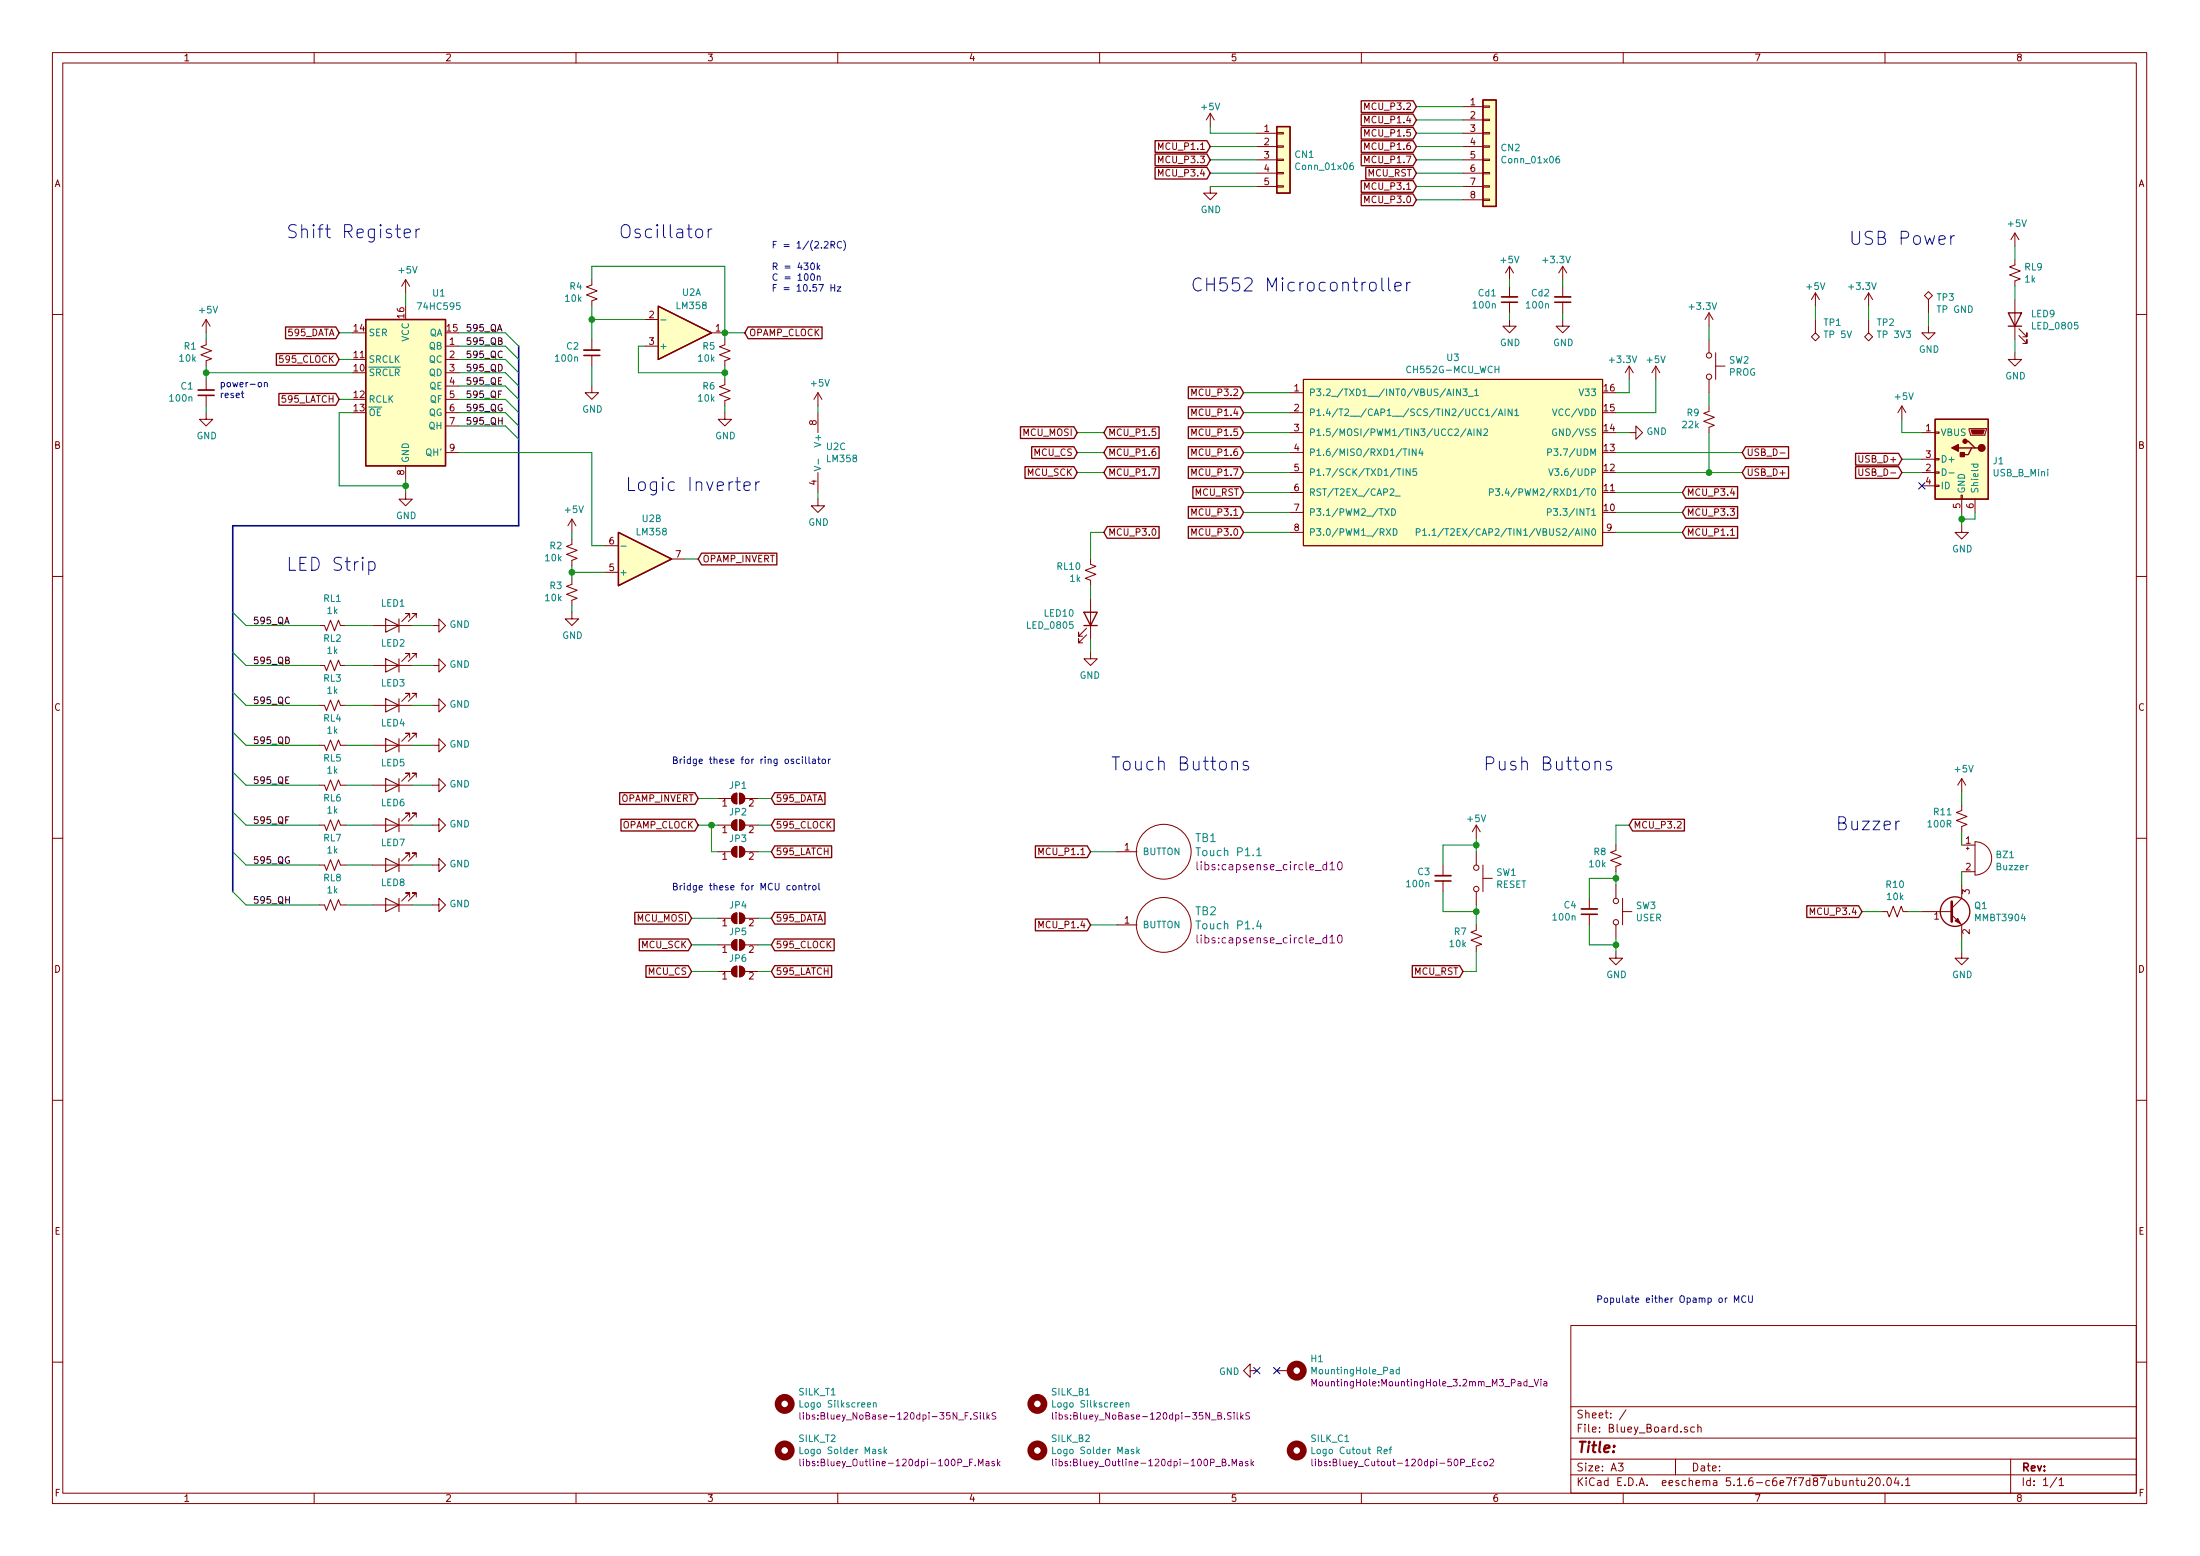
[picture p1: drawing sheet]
<svg xmlns="http://www.w3.org/2000/svg" width="420mm" height="297mm" viewBox="0 0 420 297" stroke-linecap="round" stroke-linejoin="round" font-family="sans-serif">
<g fill="none" stroke="#840000" stroke-width=".19">
<path d="M10 10h400v277h-400zM12 12h396v273.1h-396zM60 10v2M110 10v2M160 10v2M210 10v2M260 10v2M310 10v2M360 10v2M231.1 35.6v1.3h1.3l-1.3 1.2-1.2-1.2h1.2M231.1 21.6l-.7 1.3M231.1 21.6v2.6"/>
<path d="M231.1 21.6l.8 1.3M240 25.4h3.8M240 28h3.8M240 30.5h3.8M240 33.1h3.8M240 35.6h3.8M243.8 35.5h1.3v.2h-1.3zM243.8 32.9h1.3v.3h-1.3zM243.8 27.8h1.3v.3h-1.3zM243.8 25.3h1.3v.3h-1.3zM243.8 30.4h1.3v.2h-1.3zM279.4 20.4h3.8"/>
<path d="M279.4 22.9h3.8M279.4 25.4h3.8M279.4 28h3.8M279.4 30.5h3.8M279.4 33.1h3.8M279.4 35.6h3.8M279.4 38.1h3.8M283.2 32.9h1.3v.3h-1.3zM283.2 35.5h1.3v.2h-1.3zM283.2 38h1.3v.3h-1.3zM283.2 30.4h1.3v.2h-1.3zM283.2 25.3h1.3v.3h-1.3z"/>
<path d="M283.2 22.8h1.3v.2h-1.3zM283.2 20.2h1.3v.3h-1.3zM283.2 27.8h1.3v.3h-1.3zM77.5 53.4l-.8 1.2M77.5 53.4v2.5M77.5 53.4l.7 1.2M113 53.4v1l-1 .4 2 .7-2 .8 2 .8-1 .3v1.1M288.3 50.8v2.6M288.3 54.6v2.1M288.3 57.7v2M288.3 50.8l-.8 1.3M288.3 50.8l.8 1.3"/>
<path d="M298.4 50.8v2.6M298.4 54.6v2.1M298.4 57.7v2M298.4 50.8l-.7 1.3M298.4 50.8l.8 1.3M326.4 59.7v2.6M326.4 59.7l-.8 1.3M326.4 59.7l.8 1.3M346.7 55.9v2.6M346.7 55.9l-.8 1.3M346.7 55.9l.8 1.3M356.9 55.9l-.8 1.3"/>
<path d="M356.9 55.9v2.6M356.9 55.9l.7 1.3M367.5 56.4l.8-.7 .8 .7-.8 .8zM368.3 57.2v2.5M384.8 49.6v1l-1 .4 2 .7-2 .8 2 .7-1 .4v1M384.8 44.5v2.5M384.8 57.2v7.6M384.8 44.5l-.8 1.3M384.8 44.5l.8 1.3M10 60h2M39.4 64.8v1l-1 .4 2 .8-2 .7 2 .8-1 .4v1M39.4 78.8v1.2h1.2l-1.2 1.3-1.3-1.3h1.3"/>
<path d="M39.4 61v2.5M39.4 72.4v2.1M39.4 75.5v2M39.4 61l-.8 1.3M39.4 61l.7 1.3M85.1 78.8h2.5M85.1 66.1h2.5M85.1 68.6h2.5M85.1 71.2h2.5M85.1 73.7h2.5M85.1 76.2h2.5M113 73.7v1.3h1.3l-1.3 1.2-1.2-1.2h1.2"/>
<path d="M113 64.8v2M113 67.9v2M123.2 61h2.5M123.2 66.1h2.5M135.9 63.5h2.5M138.4 72.4v1l-1 .4 2 .8-2 .7 2 .8-1 .4v1M138.4 64.8v1l-1 .4 2 .8-2 .7 2 .8-1 .4v1M138.4 78.8v1.2h1.3l-1.3 1.3-1.2-1.3h1.2M156.2 75v2.5M156.2 78.8v3.8M156.2 75l-.8 1.2M156.2 75l.8 1.2"/>
<path d="M246.4 75h2.5M246.4 78.8h2.5M248.9 72.4h57.2v31.8h-57.2zM288.3 61v1.3h1.3l-1.3 1.2-1.3-1.2h1.3M298.4 61v1.3h1.3l-1.3 1.2-1.2-1.2h1.2M311.1 69.9l-.7 1.3M311.1 69.9v2.5M311.1 69.9l.8 1.3M316.2 69.9l-.7 1.3M316.2 69.9v2.5M316.2 69.9l.8 1.3M326.4 77.5v1l-1 .4 2 .8-2 .7 2 .8-1 .4v1"/>
<path d="M326.4 64.8v2.5M326.4 72.4v2.6M327.7 69.9h1.7M327.7 67.3v5.1M345.9 64.3l.8-.8 .8 .8-.8 .8zM346.7 61v2.5M356.1 64.3l.8-.8 .7 .8-.7 .8zM356.9 61v2.5M363.2 77.5l-.7 1.3M363.2 77.5v2.5M363.2 77.5l.8 1.3M368.3 62.3v1.2h1.3l-1.3 1.3-1.3-1.3h1.3"/>
<path d="M384.8 67.3v1.3h1.3l-1.3 1.3-1.3-1.3h1.3M385.6 64l1.5 1.6v-.8v.8h-.8M385.6 62.8l1.5 1.5v-.8v.8h-.8M408 60h2M77.5 94v1.3h1.2l-1.2 1.3-1.3-1.3h1.3M77.5 88.9v2.6M85.1 86.4h2.5M85.1 81.3h2.5M109.2 99.1v2.5M109.2 99.1l-.7 1.3M109.2 99.1l.8 1.3M156.2 95.3v1.3h1.3l-1.3 1.2-1.3-1.2h1.3"/>
<path d="M156.2 90.2v3.8M246.4 82.6h2.5M246.4 86.4h2.5M246.4 90.2h2.5M246.4 94h2.5M246.4 97.8h2.5M311.1 82.6h1.3v-1.3l1.3 1.3-1.3 1.3v-1.3M340 86.5h.9M355 89.5v1l.3 .3 .3-.1 .2-.2v-1M367 82.6h2.6M367 90.2h2.6M367 87.7h2.6"/>
<path d="M367 92.7h2.6M369.6 92.6h.7v.3h-.7zM369.6 90.1h.7v.2h-.7zM369.6 87.5h.7v.3h-.7zM369.6 82.5h.7v.2h-.7zM374.5 94.5h.3v.8h-.3zM374.6 95.3v2.5M376 81.8h3.3v.3l-.2 1h-2.8zM377.2 95.3v2.5M10 110h2M61 119.4h1l.4 1 .7-2 .8 2 .7-2 .4 1h1M71.1 119.4h7.6"/>
<path d="M78.2 117.9v-.8h-.7h.7l-1.5 1.6M79.5 117.9v-.8h-.8h.8l-1.5 1.6M82.5 119.4h1.3v-1.3l1.3 1.3-1.3 1.3v-1.3M109.2 102.9v1l-1 .4 2 .8-2 .7 2 .8-1 .4v1M109.2 110.5v1l-1 .4 2 .8-2 .7 2 .8-1 .4v1M109.2 116.9v1.2h1.3l-1.3 1.3-1.3-1.3h1.3M115.6 109.3h2.5M115.6 104.2h2.5M128.3 106.7h2.5M207.5 119.9l-1.5 1.5v-.7v.7h.8M208.3 106.7v1l1 .4-2 .8 2 .7-2 .8 1 .4v1M208.3 114.3v7.7"/>
<path d="M246.4 101.6h2.5M306.1 101.6h2.5M330.5 102.2h.7M374.6 100.4v1.2h1.3l-1.3 1.3-1.2-1.3h1.2M408 110h2M61 127h1l.4 1.1 .7-2.1 .8 2.1 .7-2.1 .4 1h1M61 134.7h1l.4 1 .7-2.1 .8 2.1 .7-2.1 .4 1.1h1M71.1 134.7h7.6M71.1 127h7.6M78.2 133.1v-.7h-.7h.7l-1.5 1.5M78.2 125.5v-.7h-.7h.7l-1.5 1.5M79.5 133.1v-.7h-.8h.8l-1.5 1.5"/>
<path d="M79.5 125.5v-.7h-.8h.8l-1.5 1.5M82.5 127h1.3v-1.2l1.3 1.2-1.3 1.3v-1.3M82.5 134.7h1.3v-1.3l1.3 1.3-1.3 1.2v-1.2M207.5 121.2l-1.5 1.5v-.7v.7h.8M208.3 124.5v1.3h-1.3l1.3 1.2 1.2-1.2h-1.2M61 157.5h1l.4 1 .7-2 .8 2 .7-2 .4 1h1M61 142.3h1l.4 1 .7-2 .8 2 .7-2 .4 1h1M61 149.9h1l.4 1 .7-2 .8 2 .7-2 .4 1h1M71.1 157.5h7.6M71.1 142.3h7.6M71.1 149.9h7.6M78.2 140.8v-.8h-.7h.7l-1.5 1.5"/>
<path d="M78.2 148.4v-.8h-.7h.7l-1.5 1.5M78.2 156v-.8h-.7h.7l-1.5 1.6M79.5 140.8v-.8h-.8h.8l-1.5 1.5M79.5 148.4v-.8h-.8h.8l-1.5 1.5M79.5 156v-.8h-.8h.8l-1.5 1.6M82.5 157.5h1.3v-1.3l1.3 1.3-1.3 1.3v-1.3M82.5 142.3h1.3v-1.3l1.3 1.3-1.3 1.2v-1.2M82.5 149.9h1.3v-1.3l1.3 1.3-1.3 1.3v-1.3M137.2 157.5h2.5M137.2 152.4h2.5M139.9 151.8l.5-.3 .3-.1v2.1a1.03 1.03 0 0 1-.9-.6 1.03 1.03 0 0 1 .1-1.1zM139.9 156.9l.5-.3 .3-.1v2a1.03 1.03 0 0 1-.9-.6 1.03 1.03 0 0 1 .1-1z"/>
<path d="M141.2 151.4a1.02 1.02 0 0 1 1 1 1.02 1.02 0 0 1-1 1.1zM141.2 156.5a1.02 1.02 0 0 1 1 1 1.02 1.02 0 0 1-1 1zM142.2 157.5h2.6M142.2 152.4h2.6M281.9 157.5l-.7 1.3M281.9 157.5v2.6M281.9 157.5l.8 1.3M374.6 153.7v1l-1 .4 2.1 .8-2.1 .7 2.1 .8-1.1 .4v1M374.6 148.6v2.6M374.6 148.6l-.7 1.3M374.6 148.6l.8 1.3M10 160h2"/>
<path d="M61 165.1h1l.4 1.1 .7-2.1 .8 2.1 .7-2.1 .4 1h1M61 172.8h1l.4 1 .7-2.1 .8 2.1 .7-2.1 .4 1.1h1M71.1 165.1h7.6M71.1 172.8h7.6M78.2 163.6v-.7h-.7h.7l-1.5 1.5M78.2 171.2v-.7h-.7h.7l-1.5 1.5M79.5 163.6v-.7h-.8h.8l-1.5 1.5M79.5 171.2v-.7h-.8h.8l-1.5 1.5M82.5 165.1h1.3v-1.2l1.3 1.2-1.3 1.3v-1.3M82.5 172.8h1.3v-1.3l1.3 1.3-1.3 1.2v-1.2M137.2 175.3h2.5M137.2 162.6h2.5"/>
<path d="M139.9 174.6l.5-.3h.3v2a1.03 1.03 0 0 1-.9-.6 1.03 1.03 0 0 1 .1-1.1zM139.9 179.7l.5-.3h.3v2a1.03 1.03 0 0 1-.9-.6 1.03 1.03 0 0 1 .1-1.1zM139.9 161.9l.5-.3h.3v2a1.03 1.03 0 0 1-.9-.6 1.03 1.03 0 0 1 .1-1.1zM141.2 174.3a1.02 1.02 0 0 1 1 1 1.02 1.02 0 0 1-1 1zM141.2 179.4a1.02 1.02 0 0 1 1 1 1.02 1.02 0 0 1-1 1zM141.2 161.6a1.02 1.02 0 0 1 1 1 1.02 1.02 0 0 1-1 1zM142.2 175.3h2.6M142.2 162.6h2.6M213.4 162.6h3.8M213.4 176.6h3.8M275.6 165.1v2.1M275.6 168.2v2"/>
<path d="M281.9 176.6v1l-1 .4 2.1 .7-2.1 .8 2.1 .7-1.1 .4v1M281.9 162.6v2.5M281.9 170.2v2.6M283.2 167.7h1.8M283.2 165.1v5.1M303.5 171.5v2M303.5 174.5v2.1M308.6 161.3v1l-1 .4 2 .8-2 .7 2 .8-1 .4v1M308.6 168.9v2.6M308.6 176.6v2.5M309.9 174h1.8M309.9 171.5v5.1"/>
<path d="M359.4 174h1l.4 1 .8-2 .7 2 .8-2 .4 1h1M367 174h5.7M372.7 174.7l1.9 1.9v2.5M374.6 168.9v2.6l-1.9 1.9M374.6 161.3h2.6M374.6 166.4h2.6M375.5 162h.5M375.8 161.7v.5M377.2 160.7a3.2 3.2 0 0 1 3.2 3.2 3.2 3.2 0 0 1-3.2 3.1zM408 160h2M137.2 185.5h2.5M137.2 180.4h2.5"/>
<path d="M139.9 184.8l.5-.3 .3-.1v2.1a1.03 1.03 0 0 1-.9-.6 1.03 1.03 0 0 1 .1-1.1zM141.2 184.4a1.02 1.02 0 0 1 1 1.1 1.02 1.02 0 0 1-1 1zM142.2 185.5h2.6M142.2 180.4h2.6M308.6 181.6v1.3h1.3l-1.3 1.3-1.3-1.3h1.3M374.6 181.6v1.3h1.3l-1.3 1.3-1.2-1.3h1.2M10 210h2M408 210h2M300 253h108v32.1h-108zM10 260h2M238.8 261.7v-1.3l-1.3 1.3 1.3 1.2v-1.2h1.2M243.8 261.7h2.6"/>
<path d="M300 278.5h108M300 274.5h108M300 268.5h108M309 279.3h1l-.5 .6 .4 .1v.7l-.2 .1-.7-.1M310.5 269.1l-1.2 2M320 278.5v3M322.2 272.5a.37 .37 0 0 0-.5 .1v.2l.5 .2 .1 .1-.2 .3-.4-.1M323.6 272.5l-.4-.1-.3 .3 .1 .6 .2 .1 .4-.1M324.3 272.5a.37 .37 0 0 1 .6 .1v.8M324.3 271.9v1.5M384 278.5v6.6M408 260h2"/>
<path d="M60 285.1v1.9M110 285.1v1.9M160 285.1v1.9M210 285.1v1.9M260 285.1v1.9M300 281.5h108M310 285.1v1.9M353.3 282.7l.2-.1 .4 .1v.9M354.4 282.6h.6M354.6 282.1v1.3l.4 .2M355.5 282.6v.8a.37 .37 0 0 0 .6 .1M356.1 282.6v1"/>
<path d="M356.8 282.3l.6-.2 .2 .2v.2l-.9 1.1h.9M358.4 282.2l.2-.1a.8 .8 0 0 1 .5 .8 .8 .8 0 0 1-.5 .7 1 1 0 0 1-.2-1.4zM359.7 283.5v.1M360 285.1v1.9M360.5 282.3l.2-.2a.81 .81 0 0 1 .6 .6 .81 .81 0 0 1-.3 .8l-.1 .1a.79 .79 0 0 1-.4-1.3zM362.1 282l-.3 1.1h.9M362.5 282.6v1M363.3 283.5v.1M363.9 282.5l.5-.4v1.5M363.9 283.6h.9M392.8 282l-1.3 2M393.2 282.5l.5-.4v1.5"/>
<path d="M393.2 283.6h.9"/>
<circle cx="326.4" cy="71.9" r=".51"/>
<circle cx="326.4" cy="67.9" r=".51"/>
<circle cx="222.2" cy="176.6" r="5.2"/>
<circle cx="222.2" cy="162.6" r="5.2"/>
<circle cx="281.9" cy="165.6" r=".51"/>
<circle cx="281.9" cy="169.7" r=".51"/>
<circle cx="308.6" cy="172" r=".51"/>
<circle cx="308.6" cy="176.1" r=".51"/>
</g>
<g fill="#840000" stroke="#840000" stroke-width=".19">
<path d="M139.9 184.8l.5-.3 .3-.1v2.1a1.03 1.03 0 0 1-.9-.6 1.03 1.03 0 0 1 .1-1.1z"/>
<path d="M141.2 184.4a1.02 1.02 0 0 1 1 1.1 1.02 1.02 0 0 1-1 1z"/>
<path d="M139.9 174.6l.5-.3h.3v2a1.03 1.03 0 0 1-.9-.6 1.03 1.03 0 0 1 .1-1.1z"/>
<path d="M141.2 174.3a1.02 1.02 0 0 1 1 1 1.02 1.02 0 0 1-1 1z"/>
<path d="M139.9 179.7l.5-.3h.3v2a1.03 1.03 0 0 1-.9-.6 1.03 1.03 0 0 1 .1-1.1z"/>
<path d="M141.2 179.4a1.02 1.02 0 0 1 1 1 1.02 1.02 0 0 1-1 1z"/>
<path d="M373.4 175.8l.5-.5 .5 1z"/>
<path d="M376.4 82.1h2.6l-.3 .7h-2z"/>
<path d="M139.9 151.8l.5-.3 .3-.1v2.1a1.03 1.03 0 0 1-.9-.6 1.03 1.03 0 0 1 .1-1.1z"/>
<path d="M141.2 151.4a1.02 1.02 0 0 1 1 1 1.02 1.02 0 0 1-1 1.1z"/>
<path d="M139.9 161.9l.5-.3h.3v2a1.03 1.03 0 0 1-.9-.6 1.03 1.03 0 0 1 .1-1.1z"/>
<path d="M141.2 161.6a1.02 1.02 0 0 1 1 1 1.02 1.02 0 0 1-1 1z"/>
<path d="M139.9 156.9l.5-.3 .3-.1v2a1.03 1.03 0 0 1-.9-.6 1.03 1.03 0 0 1 .1-1z"/>
<path d="M141.2 156.5a1.02 1.02 0 0 1 1 1 1.02 1.02 0 0 1-1 1z"/>
</g>
<g fill="none" stroke="#840000" stroke-width=".2">
<path d="M73.7 118.1l2.5 1.3-2.5 1.3zM76.2 118.1v2.6M73.7 133.4l2.5 1.3-2.5 1.2zM73.7 125.8l2.5 1.2-2.5 1.3zM76.2 125.8v2.5M76.2 133.4v2.5M73.7 141l2.5 1.3-2.5 1.2zM73.7 148.6l2.5 1.3-2.5 1.3zM73.7 156.2l2.5 1.3-2.5 1.3zM76.2 141v2.5M76.2 148.6v2.6M76.2 156.2v2.6"/>
<path d="M73.7 163.9l2.5 1.2-2.5 1.3zM73.7 171.5l2.5 1.3-2.5 1.2zM76.2 163.9v2.5M76.2 171.5v2.5"/>
</g>
<g fill="#ffffc2" stroke="#ffffc2" stroke-width=".19">
<path d="M248.9 72.4h57.2v31.8h-57.2z"/>
<path d="M283.2 19.1h2.5v20.3h-2.5z"/>
<path d="M243.8 24.2h2.6v12.7h-2.6z"/>
<path d="M369.6 80h10.1v15.3h-10.1z"/>
<path d="M125.7 58.5l10.2 5-10.2 5.1z"/>
<path d="M69.8 61h15.3v27.9h-15.3z"/>
<path d="M118.1 101.6l10.2 5.1-10.2 5.1z"/>
</g>
<g fill="none" stroke="#008484" stroke-width=".19">
<path d="M258.4 31.1l-.4 .1a.87 .87 0 0 0 0 1.2l.4-.2v-.5l-.4-.1-.2 .2M297.8 29.8l-.4 .1a.87 .87 0 0 0 0 1.2l.4-.1v-.6l-.4-.1-.2 .3M126.2 61.1h1M278.9 74.3v1.2l-.7-1.2v1.2M279.4 74.3h.8l-.4 .4 .3 .2 .1 .4-.3 .2-.5-.1M280.4 75.7h1M281.6 74.6l.4-.3v1.2M281.6 75.5h.7M283.7 78.4l.4-.3v1.2M283.7 79.3h.8M285.9 78l-1.1 1.6M286.2 79.3l.4-1.2 .4 1.2"/>
<path d="M286.3 79h.6M287.4 78.1v1.2M288.8 78.1v1.2l-.8-1.2v1.2M289.3 78.4l.4-.3v1.2M289.3 79.3h.7M296.5 78.1l.4 1.2 .5-1.2M155.5 89l1.3 .4-1.3 .5M156.3 87.6v1M264.5 97.1l.8 1.3M265.3 97.1l-.8 1.3M265.5 93.4l.5-.1 .2 .4-.8 .9h.8M265.8 97.1a.64 .64 0 0 1 .7 .7 .64 .64 0 0 1-.7 .6z"/>
<path d="M266.4 94.7h1M268 89.5v1.3M269.1 85.7v1.3M269.3 89.5v1.3l-.7-1.3v1.3M270.4 85.7v1.3l-.7-1.3v1.3M270.5 89.5h-.6l-.1 .6 .2-.1 .5 .1v.5l-.2 .2-.5-.2M271.3 85.6l-.3 .9h.8M271.6 86.1v.9M280 81.8l-1.1 1.7M280.2 83.1l.5-1.2 .4 1.2M280.4 82.8h.6M281.5 81.9v1.2"/>
<path d="M282.8 81.9v1.2l-.7-1.2v1.2M283.4 82l.5-.1 .2 .3-.8 .9h.8M284.5 94l.6-.1v-.5l-.6-.1v1.3M285.6 93.3h.8l-.4 .5 .3 .1 .1 .4-.2 .3-.6-.2M286.9 94.4v.2M295.5 97.8l.6-.1 .2-.2-.1-.3-.7-.1v1.3M295.6 86.3l.7-.1v-.4l-.7-.1v1.3M295.8 89.5l.4 1.3 .4-1.3M297.2 82a.59 .59 0 0 0-.7 .5 .59 .59 0 0 0 .7 .6l.1-.5h-.2M370.9 89.5a.64 .64 0 0 1 .8 .6 .64 .64 0 0 1-.8 .7zM372.2 90.3h1M376.5 88.6h1.2"/>
<path d="M377 88.6l-.1 .4 .2 .2 .6-.1v-.5M118.6 104.3h1M264.7 100.9l.9 1.3M265.6 100.9l-.9 1.3M266.1 100.9a.64 .64 0 0 1 .7 .7 .64 .64 0 0 1-.7 .6zM270.5 101.6l.7-.1v-.4l-.7-.2v1.3M271.7 101.3l.4-.4v1.3M271.7 102.2h.7M273 102.1v.1M273.5 101.3l.4-.4v1.3M273.5 102.2h.7M275.7 100.9l-1.1 1.6"/>
<path d="M240 162.3l.4-.5v1.6M240 163.4h.9M240.4 175.7l-.4 1.1h.9M240.7 176.3v1M152.8 276.2v1.3h.6M166.8 267.9l.2-.1h.3v.8M166.8 267.8v.8M168.2 276.7h-.3l-.1 .1v.2l.4 .2v.3h-.4M168.9 276.2v1.3M169 277l.3 .5M169.3 276.7l-.4 .5M201 276.2v1.3h.6"/>
<path d="M215.1 267.9l.1-.1h.3l.1 .8M215.1 267.8v.8M216.5 276.7h-.3l-.2 .1 .1 .2 .4 .2v.3h-.5M217.1 276.2v1.3M217.2 277l.4 .5M217.6 276.7l-.5 .5M250.5 276.2v1.3h.7M264.3 277.1l.6-.1v-.3h-.4l-.2 .1 .1 .7h.5M265.3 276.7h.5M265.8 276.2l-.3 .2v1.1M267.2 261.5l-.3-.1-.3 .3 .2 .5h.4M267.2 261v1.3"/>
</g>
<path d="M286.8 56.7h3M296.9 56.7h3.1M37.8 74.5h3.1M111.5 66.8h3.1M274.1 167.2h3M302 173.5h3.1" fill="none" stroke="#840000" stroke-width=".33"/>
<path d="M286.8 57.7h3M296.9 57.7h3.1M37.8 75.5h3.1M111.5 67.9h3.1M274.1 168.2h3M302 174.5h3.1" fill="none" stroke="#840000" stroke-width=".3"/>
<g fill="none" stroke="#840084" stroke-width=".19">
<path d="M228.6 164.5v1.3l.2 .3M228.6 178.5v1.3l.2 .2M254 165l.4-.5v1.6M254 178.9l.4-.4v1.5M254 166.1h.9M255.6 164.7l.2-.2a.81 .81 0 0 1 .6 .8 .81 .81 0 0 1-.6 .8l-.2-.2-.2-.4zM255.6 178.6l.2-.1a.81 .81 0 0 1 .6 .8 .81 .81 0 0 1-.6 .7l-.2-.1-.2-.5zM254 180h.9M152.8 278.5v1.1l.1 .2M152.8 269.7v1l.1 .2M153.4 269.7v.1M153.4 270.1v.8"/>
<path d="M153.4 278.5v.2M153.4 279v.8M154 279h.4l.2 .2-.1 .6h-.5M154 270.1h.4l.2 .2-.1 .6h-.5M154 269.7v1.2M154 278.5v1.3M186.7 269.7h-.5l-.2 .1v.3l.6 .3 .1 .3-.3 .2h-.4M186.9 279.8v-1.3l.4 1 .4-1v1.3M187.2 269.7v.1M187.2 270.1v.8M187.8 269.7v1l.2 .2M188.3 279h.5l.1 .8"/>
<path d="M188.5 269.7v1.2M188.6 270.4l.4 .5M188.9 279.3h-.5l-.1 .2v.3h.6M189 270.1l-.5 .5M189.9 279h-.3l-.2 .2 .1 .1 .4 .2v.3h-.5M190.2 269.7h-.5l-.2 .1v.3l.6 .3 .1 .3-.3 .2h-.4M190.5 278.5v1.3M190.6 279.3l.4 .5M191 279l-.5 .5M201 278.5v1.1l.2 .2M201 269.7v1l.2 .2M201.7 278.5v.2"/>
<path d="M201.7 269.7v.1M201.7 270.1v.8M201.7 279v.8M202.3 279h.3l.3 .2-.1 .6h-.5M202.3 270.1h.4l.2 .2-.1 .6h-.5M202.3 269.7v1.2M202.3 278.5v1.3M235.1 269.7h-.5l-.1 .1v.4l.6 .2v.3l-.2 .2h-.5M235.3 279.8v-1.3l.4 1 .4-1v1.3M235.7 269.7v.1M235.7 270.1v.8M236.3 269.7v1l.1 .2"/>
<path d="M236.8 279h.4l.1 .8M237 269.7v1.2M237.1 270.4l.3 .5M237.3 279.3h-.4l-.2 .2 .1 .3h.5M237.4 270.1l-.4 .5M238.3 279h-.3l-.2 .2 .1 .1 .4 .2v.3h-.5M238.6 269.7h-.4l-.2 .1v.4l.6 .2v.3l-.2 .2h-.5M238.9 278.5v1.3M239 279.3l.4 .5M239.4 279l-.5 .5M250.5 264.6v-1.3l.5 .9 .4-.9v1.3M250.5 278.5v1.1l.2 .2"/>
<path d="M251.2 278.5v.2M251.2 279v.8M251.8 279h.4l.2 .2-.1 .6h-.5M251.8 278.5v1.3M281.8 278.5h-.6v1.3h.6M282.9 279h-.4l-.2 .2 .1 .6h.5M283.5 279h.3l.2 .1-.1 .7h-.3l-.2-.2zM284.5 278.7l.5-.2 .3 .4-.8 .9h.8M291.9 264.7h1M293 263.3l.4 1.3 .5-1.3M294.3 263.3v.1M294.3 263.7v.9"/>
<path d="M294.9 263.8h.5v.8M295.4 264l-.4 .1-.2 .2 .1 .2h.5"/>
</g>
<g fill="none" stroke="#840000" stroke-width=".25">
<path d="M260 19.2h9.9l.6 1.2-.6 1.1h-9.9zM283.2 19.1h2.5v20.3h-2.5zM220.6 31.9h9.9l.6 1.2-.6 1.1h-9.9zM220.6 26.9h9.9l.6 1.1-.6 1.1h-9.9zM220.6 29.4h9.9l.6 1.1-.6 1.1h-9.9zM243.8 24.2h2.6v12.7h-2.6zM260 21.8h9.9l.6 1.1-.6 1.1h-9.9zM260 24.3h9.9l.6 1.1-.6 1.2h-9.9zM260 37h9.9l.6 1.1-.6 1.2h-9.9zM260 26.9h9.9l.6 1.1-.6 1.1h-9.9zM260 29.4h9.9l.6 1.1-.6 1.1h-9.9zM260 34.5h9.9l.6 1.1-.6 1.1h-9.9z"/>
<path d="M260.8 31.9h9.1l.6 1.2-.6 1.1h-9.1zM125.7 58.5l10.2 5-10.2 5.1zM383.5 59.7h2.6l-1.3 2.6zM52.8 67.5h11.3l.7 1.1-.7 1.1h-11.3zM53.3 75.1h10.8l.7 1.1-.7 1.2h-10.8zM54.5 62.4h9.6l.7 1.1-.7 1.2h-9.6zM69.8 61h15.3v27.9h-15.3zM142.9 62.4h14.1v2.3h-14.1l-.7-1.2zM226.9 77.7h10l.6 1.1-.6 1.1h-10zM226.9 73.8h10l.6 1.2-.6 1.1h-10zM383.5 62.3h2.6M194.9 81.5h10.2l.6 1.1-.6 1.1h-10.2z"/>
<path d="M195.8 89.1h9.3l.6 1.1-.6 1.1h-9.3zM197 85.3h8.1l.6 1.1-.6 1.1h-8.1zM211.5 81.5h9.9v2.2h-9.9l-.7-1.1zM211.5 85.3h9.9v2.2h-9.9l-.7-1.1zM211.5 89.1h9.9v2.2h-9.9l-.7-1.1zM226.9 85.3h10l.6 1.1-.6 1.1h-10zM226.9 81.5h10l.6 1.1-.6 1.1h-10zM226.9 96.7h10l.6 1.1-.6 1.1h-10zM226.9 89.1h10l.6 1.1-.6 1.1h-10zM227.8 92.9h9.1l.6 1.1-.6 1.1h-9.1zM321.9 96.7h10v2.2h-10l-.6-1.1zM321.9 92.9h10v2.2h-10l-.6-1.1z"/>
<path d="M333.4 85.3h8.2v2.2h-8.2l-.7-1.1zM333.4 89.1h8.2v2.2h-8.2l-.7-1.1zM354.4 89.1h8.2l.6 1.1-.6 1.1h-8.2zM354.4 86.5h8.2l.6 1.2-.6 1.1h-8.2zM369.6 80h10.1v15.3h-10.1zM374 85.5h2.6M375.3 84.2h.6l1.3 1.3h.6M377.2 85.5h-.6l-.7 1.3h-1.3M118.1 101.6l10.2 5.1-10.2 5.1zM134 105.6h14.4v2.2h-14.4l-.7-1.1zM207 116.9h2.5l-1.2 2.5zM207 119.4h2.5"/>
<path d="M211.5 100.5h9.9v2.3h-9.9l-.7-1.2zM226.9 100.5h10l.6 1.1-.6 1.2h-10zM321.9 100.5h10v2.3h-10l-.6-1.2zM118.3 151.3h14.4l.6 1.1-.6 1.2h-14.4zM118.6 156.4h14.1l.6 1.1-.6 1.1h-14.1zM148 156.4h11.3v2.2h-11.3l-.7-1.1zM148 151.3h9.6v2.3h-9.6l-.7-1.2zM311.8 156.4h9.9v2.2h-9.9l-.7-1.1zM121.2 174.2h10.2l.7 1.1-.7 1.1h-10.2zM122.1 179.3h9.3l.7 1.1-.7 1.1h-9.3zM148 174.2h9.6v2.2h-9.6l-.7-1.1zM148 179.3h11.3v2.2h-11.3l-.7-1.1z"/>
<path d="M148 161.5h10.8v2.2h-10.8l-.7-1.1zM197.7 175.4h9.9l.7 1.2-.7 1.1h-9.9zM197.7 161.5h9.9l.7 1.1-.7 1.1h-9.9zM345.1 172.9h9.9l.6 1.1-.6 1.1h-9.9zM123.4 184.3h8l.7 1.2-.7 1.1h-8zM148 184.3h10.8v2.3h-10.8l-.7-1.1zM269.7 184.3h9.1l.6 1.2-.6 1.1h-9.1z"/>
<circle cx="373.4" cy="174" r="2.82"/>
</g>
<path d="M372.7 172.1v3.8" fill="none" stroke="#840000" stroke-width=".51"/>
<g fill="#840000" stroke="#840000" stroke-width=".25">
<path d="M374.4 86.4h.8v.8h-.8z"/>
<path d="M372.7 85.5l1.3-.6v1.2z"/>
<circle cx="378.5" cy="85.5" r=".63"/>
<circle cx="375.3" cy="84.2" r=".38"/>
</g>
<g fill="none" stroke="#840000" stroke-width="1.3">
<circle cx="149.9" cy="276.9" r="1.27"/>
<circle cx="149.9" cy="268" r="1.27"/>
<circle cx="198.1" cy="276.9" r="1.27"/>
<circle cx="198.1" cy="268" r="1.27"/>
<circle cx="247.6" cy="276.9" r="1.27"/>
<circle cx="247.6" cy="261.7" r="1.27"/>
</g>
<path d="M99.1 66.1v34.3h-54.7v69.8" fill="none" stroke="#000084" stroke-width=".3"/>
<g fill="none" stroke="#008400" stroke-width=".19">
<path d="M231.1 33.1h8.9M231.1 28h8.9M231.1 24.2v1.2h8.9M231.1 35.6h8.9M231.1 30.5h8.9M270.5 33.1h8.9M270.5 28h8.9M270.5 35.6h8.9M270.5 38.1h8.9M270.5 30.5h8.9M270.5 25.4h8.9M270.5 22.9h8.9"/>
<path d="M270.5 20.4h8.9M77.5 55.9v2.6M113 53.4v-2.6h25.4v14M113 58.5v6.3M288.3 53.4v1.2M288.3 59.7v1.3M298.4 53.4v1.2M298.4 59.7v1.3M346.7 58.5v2.5M356.9 58.5v2.5M368.3 59.7v2.6M384.8 47v2.6"/>
<path d="M384.8 54.6v2.6M39.4 63.5v1.3M39.4 69.9v2.5M39.4 77.5v1.3M39.4 71.2h27.9M64.8 68.6h2.5M64.8 76.2h2.5M64.8 63.5h2.5M67.3 78.8h-2.5v13.9h12.7M87.6 78.8h8.9l2.6 2.5M87.6 66.1h8.9l2.6 2.5M87.6 68.6h8.9l2.6 2.6"/>
<path d="M87.6 76.2h8.9l2.6 2.6M87.6 63.5h8.9l2.6 2.6M87.6 71.2h8.9l2.6 2.5M87.6 73.7h8.9l2.6 2.5M113 69.9v3.8M113 61h10.2M123.2 66.1h-1.3v5.1h16.5M138.4 63.5h3.8M138.4 69.9v2.5M138.4 77.5v1.3M156.2 77.5v1.3M237.5 75h8.9"/>
<path d="M237.5 78.8h8.9M311.1 72.4v2.6h-2.5M316.2 72.4v6.4h-7.6M326.4 62.3v2.5M326.4 75v2.5M384.8 64.8v2.5M77.5 91.5v2.5M87.6 86.4h25.4v17.8h2.6M87.6 81.3h8.9l2.6 2.6M156.2 94v1.3M205.7 90.2h5.1M205.7 82.6h5.1"/>
<path d="M205.7 86.4h5.1M237.5 94h8.9M237.5 90.2h8.9M237.5 82.6h8.9M237.5 86.4h8.9M237.5 97.8h8.9M308.6 94h12.7M308.6 90.2h24.1M308.6 82.6h2.5M308.6 86.4h24.1M308.6 97.8h12.7M326.4 82.6v7.6"/>
<path d="M363.2 90.2h3.8M363.2 80v2.6h3.8M363.2 87.7h3.8M374.6 97.8v2.6M377.2 97.8v1.3h-2.6M44.4 116.9l2.6 2.5h14M66 119.4h5.1M78.7 119.4h3.8M109.2 101.6v1.3M109.2 108v2.5M109.2 115.6v1.3M109.2 109.3h6.4"/>
<path d="M130.8 106.7h2.5M208.3 111.8v2.5M210.8 101.6h-2.5v5.1M237.5 101.6h8.9M308.6 101.6h12.7M44.4 139.7l2.6 2.6h14M44.4 132.1l2.6 2.6h14M44.4 124.5l2.6 2.5h14M66 134.7h5.1M66 127h5.1M78.7 134.7h3.8M78.7 127h3.8"/>
<path d="M208.3 122v2.5M44.4 155l2.6 2.5h14M44.4 147.4l2.6 2.5h14M66 157.5h5.1M66 149.9h5.1M66 142.3h5.1M78.7 157.5h3.8M78.7 149.9h3.8M78.7 142.3h3.8M133.3 152.4h3.9M133.3 157.5h3.9M135.9 157.5v5.1h1.3"/>
<path d="M144.8 152.4h2.5M144.8 157.5h2.5M311.1 157.5h-2.5v3.8M374.6 151.2v2.5M374.6 158.8v2.5M44.4 162.6l2.6 2.5h14M44.4 170.2l2.6 2.6h14M66 165.1h5.1M66 172.8h5.1M78.7 165.1h3.8M78.7 172.8h3.8M132.1 175.3h5.1"/>
<path d="M144.8 175.3h2.5M144.8 162.6h2.5M208.3 162.6h5.1M208.3 176.6h5.1M275.6 170.2v3.8h6.3M281.9 160.1v2.5M281.9 172.8v3.8M281.9 161.3h-6.3v3.8M303.5 176.6v3.8h5.1M308.6 166.4v2.5M308.6 179.1v2.5M308.6 167.7h-5.1v3.8"/>
<path d="M355.6 174h3.8M364.5 174h2.5M374.6 166.4v2.5M374.6 179.1v2.5M132.1 180.4h5.1M132.1 185.5h5.1M144.8 180.4h2.5M144.8 185.5h2.5M281.9 181.6v3.9h-2.5"/>
</g>
<g fill="none" stroke="#0000c2" stroke-width=".19">
<path d="M77.2 44.5l1.2-.2-.1-.5-.8-.1-.3 .4v.9l.1 .2 .2 .2 .8-.2M79.5 43.7v1.7M80.2 43.7a.59 .59 0 0 0-.7 .5M133 44a.69 .69 0 0 1 1.2 .2v.7a.68 .68 0 0 1-.7 .5 .68 .68 0 0 1-.6-.5zM135.3 43.7v1.7M136 43.7a.59 .59 0 0 0-.7 .5M154.9 50.3l.2-.1a.67 .67 0 0 1 .5 .6 .67 .67 0 0 1-.5 .7l-.3-.5zM154.9 52.4l.2-.1a.67 .67 0 0 1 .5 .6 .67 .67 0 0 1-.5 .6l-.3-.5zM156.1 52.8l.5-.1v.8M156.1 50.2v1.3M156.1 52.7v.8M156.2 51l.4 .5"/>
<path d="M156.6 50.6l-.5 .5M158.7 46.7h.6l.1-.5-.7-.1v1.3M158.7 54.3v1.3M158.7 54.9h.7M159 46.7l.4 .7M159.4 54.3v1.3M159.9 54.7h.7l-.7 .9h.7M160.7 46.2a.6 .6 0 0 0-.8 .4 .6 .6 0 0 0 .6 .8l.2-.2M161.1 45.9a1.47 1.47 0 0 1 0 1.9M263.9 53v2.2l.4 .3M265.2 53v2.2l.4 .3M266.4 54.7l1.2-.2-.1-.5-.7-.1-.4 .3v1l.1 .2 .3 .1 .7-.1"/>
<path d="M268.7 53.9v1.6M269.4 53.9a.59 .59 0 0 0-.7 .4M372.6 45v1.6M373.3 45a.59 .59 0 0 0-.7 .5M46.1 75.1h.5M46.3 74.6v1.1l.3 .2M49.4 73.1l.3-.1 .3 .2-.2 .6h-.3l-.1-.1zM50.5 73.1l.2-.1 .3 .1 .1 .7M50.5 73v.8M142.1 92.8l1.2-.2-.1-.5-.8-.1-.3 .3v1l.1 .2 .2 .1 .8-.1M144.3 92v1.6M145.1 92a.59 .59 0 0 0-.8 .4"/>
<path d="M70.4 107.3a.79 .79 0 0 1 1.2 .4l-.1 .9a.79 .79 0 0 1-1.1 .1M152.7 145l-.4-.1-.2 .2 .1 .6h.5M153.2 144.5v.1M153.2 144.9v.9M153.8 144.5v1.1l.2 .2M154.5 144.5v1.1l.2 .2M155.2 145h.5v.8M155.7 145.2l-.4 .1-.2 .2 .2 .3 .4-.1M156.2 144.9h.4M156.3 144.5v1.1l.3 .2M157 145h.6l.1 .1-.1 .6-.6-.1zM158.2 144.9v.9"/>
<path d="M158.6 144.9l-.4 .2M235.3 145.6a.62 .62 0 0 1 1 .1v1.3M238.4 145.4l-.6-.1-.3 .1-.1 .3 .1 .3 .9 .3 .1 .2-.1 .3-.3 .2-.7-.2M304.6 145.6a.62 .62 0 0 1 1.1 .1v1.3M307.7 145.4l-.6-.1-.2 .1-.1 .3 .1 .3 .8 .3 .1 .2-.1 .3-.2 .2-.7-.2M362.8 156.8a.63 .63 0 0 0-.7 .4M151.5 169.1l.3-.1 .2 .3-.1 .5-.3 .1-.2-.1zM152.6 169.2l.2-.2 .3 .1v.8M152.6 169v.9M153.5 169h.5M153.7 168.6v1.1l.3 .2M154.5 169v.9"/>
<path d="M154.8 169l-.3 .3M155.3 169.1l.3-.1 .3 .3-.2 .5-.3 .1-.2-.1zM156.4 168.6v1.1l.2 .2M331.2 248.6v-1.2l.4 .9 .5-.9v1.2M333.4 247.5a.6 .6 0 0 0-.8 .4 .6 .6 0 0 0 .6 .7l.2-.1M334 247.4v1l.2 .2h.4l.1-.2v-1"/>
</g>
<g fill="#008400" stroke="#008400" stroke-width=".25">
<circle cx="374.6" cy="99.1" r=".51"/>
<circle cx="308.6" cy="167.7" r=".51"/>
<circle cx="308.6" cy="180.4" r=".51"/>
<circle cx="281.9" cy="174" r=".51"/>
<circle cx="281.9" cy="161.3" r=".51"/>
<circle cx="109.2" cy="109.3" r=".51"/>
<circle cx="326.4" cy="90.2" r=".51"/>
<circle cx="77.5" cy="92.7" r=".51"/>
<circle cx="135.9" cy="157.5" r=".51"/>
<circle cx="39.4" cy="71.2" r=".51"/>
<circle cx="113" cy="61" r=".51"/>
<circle cx="138.4" cy="63.5" r=".51"/>
<circle cx="138.4" cy="71.2" r=".51"/>
</g>
<path d="M366.4 92.1l1.2 1.3M367.6 92.1l-1.2 1.3M239.4 261l1.2 1.3M240.6 261l-1.2 1.3M243.2 261l1.2 1.3M244.4 261l-1.2 1.3" fill="none" stroke="#000084" stroke-width=".19"/>
<g font-size="3.5" fill="#0000c2">
<text x="54.6" y="45.5">Shift Register</text>
<text x="118.1" y="45.5">Oscillator</text>
<text x="353.1" y="46.8">USB Power</text>
<text x="227.3" y="55.7">CH552 Microcontroller</text>
<text x="119.4" y="93.8">Logic Inverter</text>
<text x="54.6" y="109">LED Strip</text>
<text x="212.1" y="147.1">Touch Buttons</text>
<text x="283.2" y="147.1">Push Buttons</text>
<text x="350.5" y="158.5">Buzzer</text>
</g>
<text font-size="2.8" fill="#840000" x="301" y="277.3">Title:</text>
<g font-size="2.1" fill="#008484">
<text x="228.3" y="160.7">TB1</text>
<text x="229.1" y="163.4">Touch P1.1</text>
<text x="228.3" y="174.7">TB2</text>
<text x="229.1" y="177.4">Touch P1.4</text>
</g>
<g font-size="2.1" fill="#840084">
<text x="229.6" y="166.1">libs:capsense_circle_d10</text>
<text x="229.6" y="180.1">libs:capsense_circle_d10</text>
</g>
<g font-size="2.1" fill="#840000">
<text x="301" y="273.5">File: Bluey_Board.sch</text>
<text x="301" y="270.8">Sheet: /</text>
<text x="301" y="280.9">Size: A3</text>
<text x="323" y="280.9">Date:</text>
<text x="386" y="280.9">Rev:</text>
<text x="301" y="283.7">KiCad E.D.A. eeschema 5.1.6-c6e7f7d87ubuntu20.04.1</text>
<text x="386" y="283.7">Id: 1/1</text>
</g>
<g font-size="1.8" fill="#840000">
<text x="35" y="11.7">1</text>
<text x="85" y="11.7">2</text>
<text x="135" y="11.7">3</text>
<text x="185" y="11.7">4</text>
<text x="235" y="11.7">5</text>
<text x="285" y="11.7">6</text>
<text x="335" y="11.7">7</text>
<text x="385" y="11.7">8</text>
<text x="261.1" y="23.5">MCU_P1.4</text>
<text x="261.1" y="21">MCU_P3.2</text>
<text x="280.8" y="20.1">1</text>
<text x="280.8" y="22.6">2</text>
<text x="221.7" y="28.6">MCU_P1.1</text>
<text x="241.5" y="25.2">1</text>
<text x="241.5" y="27.7">2</text>
<text x="261.1" y="26.1">MCU_P1.5</text>
<text x="261.1" y="28.6">MCU_P1.6</text>
<text x="280.8" y="25.2">3</text>
<text x="280.8" y="27.7">4</text>
<text x="10.4" y="35.7">A</text>
<text x="221.7" y="33.7">MCU_P3.4</text>
<text x="221.7" y="31.2">MCU_P3.3</text>
<text x="241.5" y="30.3">3</text>
<text x="241.5" y="32.8">4</text>
<text x="241.5" y="35.3">5</text>
<text x="261.1" y="31.2">MCU_P1.7</text>
<text x="261.2" y="33.7">MCU_RST</text>
<text x="280.8" y="30.3">5</text>
<text x="280.8" y="32.8">6</text>
<text x="280.8" y="35.3">7</text>
<text x="408.4" y="35.7">A</text>
<text x="261.1" y="38.8">MCU_P3.0</text>
<text x="261.1" y="36.2">MCU_P3.1</text>
<text x="280.8" y="37.9">8</text>
<text x="55.1" y="64.2">595_DATA</text>
<text x="67.6" y="63.3">14</text>
<text x="77.2" y="60.7" transform="rotate(-90 77.2 60.7)">16</text>
<text x="85.4" y="63.3">15</text>
<text x="85.9" y="65.8">1</text>
<text x="124" y="60.7">2</text>
<text x="124" y="65.8">3</text>
<text x="136.7" y="63.3">1</text>
<text x="143" y="64.2">OPAMP_CLOCK</text>
<text x="53.8" y="69.3">595_CLOCK</text>
<text x="67.6" y="70.9">10</text>
<text x="67.6" y="68.4">11</text>
<text x="85.9" y="68.4">2</text>
<text x="85.9" y="70.9">3</text>
<text x="54.1" y="76.9">595_LATCH</text>
<text x="67.6" y="76">12</text>
<text x="85.9" y="73.4">4</text>
<text x="85.9" y="76">5</text>
<text x="228" y="75.6">MCU_P3.2</text>
<text x="247.2" y="74.7">1</text>
<text x="306.4" y="74.7">16</text>
<text x="67.6" y="78.5">13</text>
<text x="85.9" y="78.5">6</text>
<text x="85.9" y="81.1">7</text>
<text x="156" y="81.2" transform="rotate(-90 156 81.2)">8</text>
<text x="195.4" y="83.2">MCU_MOSI</text>
<text x="211.6" y="83.2">MCU_P1.5</text>
<text x="228" y="83.2">MCU_P1.5</text>
<text x="228" y="79.4">MCU_P1.4</text>
<text x="247.2" y="78.5">2</text>
<text x="247.2" y="82.3">3</text>
<text x="306.4" y="82.3">14</text>
<text x="306.4" y="78.5">15</text>
<text x="367.8" y="82.3">1</text>
<text x="10.4" y="85.7">B</text>
<text x="85.9" y="86.1">9</text>
<text x="197.5" y="87">MCU_CS</text>
<text x="211.6" y="87">MCU_P1.6</text>
<text x="228" y="87">MCU_P1.6</text>
<text x="247.2" y="86.1">4</text>
<text x="247.2" y="90">5</text>
<text x="306.4" y="90">12</text>
<text x="306.4" y="86.1">13</text>
<text x="333.5" y="87">USB_D-</text>
<text x="355.4" y="88.3">USB_D+</text>
<text x="367.8" y="90">2</text>
<text x="367.8" y="87.4">3</text>
<text x="408.4" y="85.7">B</text>
<text x="77.2" y="90.7" transform="rotate(-90 77.2 90.7)">8</text>
<text x="156" y="92.6" transform="rotate(-90 156 92.6)">4</text>
<text x="196.2" y="90.8">MCU_SCK</text>
<text x="211.6" y="90.8">MCU_P1.7</text>
<text x="228" y="90.8">MCU_P1.7</text>
<text x="228.1" y="94.7">MCU_RST</text>
<text x="247.2" y="93.8">6</text>
<text x="306.4" y="93.8">11</text>
<text x="322.1" y="94.7">MCU_P3.4</text>
<text x="333.5" y="90.8">USB_D+</text>
<text x="355.9" y="90.8">USB_D-</text>
<text x="367.8" y="92.5">4</text>
<text x="228" y="98.5">MCU_P3.1</text>
<text x="247.2" y="97.6">7</text>
<text x="247.2" y="101.4">8</text>
<text x="306.4" y="97.6">10</text>
<text x="306.9" y="101.4">9</text>
<text x="322.1" y="98.5">MCU_P3.3</text>
<text x="374.4" y="97" transform="rotate(-90 374.4 97)">5</text>
<text x="376.9" y="97" transform="rotate(-90 376.9 97)">6</text>
<text x="116.4" y="103.9">6</text>
<text x="129.1" y="106.5">7</text>
<text x="134.1" y="107.4">OPAMP_INVERT</text>
<text x="211.6" y="102.3">MCU_P3.0</text>
<text x="228" y="102.3">MCU_P3.0</text>
<text x="322.1" y="102.3">MCU_P1.1</text>
<text x="116.4" y="109">5</text>
<text x="10.4" y="135.7">C</text>
<text x="408.4" y="135.7">C</text>
<text x="118.6" y="153.1">OPAMP_INVERT</text>
<text x="137.9" y="154">1</text>
<text x="143" y="154">2</text>
<text x="148.1" y="153.1">595_DATA</text>
<text x="118.8" y="158.2">OPAMP_CLOCK</text>
<text x="137.9" y="159">1</text>
<text x="143" y="159">2</text>
<text x="148.1" y="158.2">595_CLOCK</text>
<text x="311.9" y="158.2">MCU_P3.2</text>
<text x="375.4" y="161.1">1</text>
<text x="137.9" y="164.1">1</text>
<text x="143" y="164.1">2</text>
<text x="148.1" y="163.2">595_LATCH</text>
<text x="198.8" y="163.2">MCU_P1.1</text>
<text x="214.8" y="162.3">1</text>
<text x="375.4" y="166.2">2</text>
<text x="376.2" y="170.7" transform="rotate(-90 376.2 170.7)">3</text>
<text x="121.8" y="175.9">MCU_MOSI</text>
<text x="137.9" y="176.8">1</text>
<text x="143" y="176.8">2</text>
<text x="148.1" y="175.9">595_DATA</text>
<text x="198.8" y="177.2">MCU_P1.4</text>
<text x="214.8" y="176.3">1</text>
<text x="346.2" y="174.7">MCU_P3.4</text>
<text x="369.4" y="175.6">1</text>
<text x="376.2" y="178.3" transform="rotate(-90 376.2 178.3)">2</text>
<text x="10.4" y="185.7">D</text>
<text x="122.6" y="181">MCU_SCK</text>
<text x="137.9" y="181.9">1</text>
<text x="143" y="181.9">2</text>
<text x="148.1" y="181">595_CLOCK</text>
<text x="408.4" y="185.7">D</text>
<text x="123.8" y="186.1">MCU_CS</text>
<text x="137.9" y="187">1</text>
<text x="143" y="187">2</text>
<text x="148.1" y="186.1">595_LATCH</text>
<text x="270.1" y="186.1">MCU_RST</text>
<text x="10.4" y="235.7">E</text>
<text x="408.4" y="235.7">E</text>
<text x="10.5" y="285.7">F</text>
<text x="35" y="286.7">1</text>
<text x="85" y="286.7">2</text>
<text x="135" y="286.7">3</text>
<text x="185" y="286.7">4</text>
<text x="235" y="286.7">5</text>
<text x="285" y="286.7">6</text>
<text x="335" y="286.7">7</text>
<text x="385" y="286.7">8</text>
<text x="408.5" y="285.7">F</text>
</g>
<g font-size="1.8" fill="#008484">
<text x="229.5" y="21">+5V</text>
<text x="286.7" y="28.9">CN2</text>
<text x="247.4" y="30.1">CN1</text>
<text x="247.8" y="32.4">Conn_01x06</text>
<text x="287.1" y="31.2">Conn_01x06</text>
<text x="229.3" y="40.7">GND</text>
<text x="383.6" y="43.3">+5V</text>
<text x="76.3" y="52.2">+5V</text>
<text x="286.7" y="50.3">+5V</text>
<text x="294.8" y="50.3">+3.3V</text>
<text x="386.7" y="51.6">RL9</text>
<text x="386.8" y="53.9">1k</text>
<text x="38.2" y="59.8">+5V</text>
<text x="80.1" y="59.1">74HC595</text>
<text x="82.7" y="56.6">U1</text>
<text x="108" y="57.6">10k</text>
<text x="108.9" y="55.3">R4</text>
<text x="129.3" y="59">LM358</text>
<text x="130.3" y="56.5">U2A</text>
<text x="281.5" y="58.9">100n</text>
<text x="282.4" y="56.6">Cd1</text>
<text x="291.6" y="58.9">100n</text>
<text x="292.5" y="56.6">Cd2</text>
<text x="322.8" y="59.1">+3.3V</text>
<text x="345.1" y="55.3">+5V</text>
<text x="353.3" y="55.3">+3.3V</text>
<text x="370" y="57.4">TP3</text>
<text x="370.1" y="59.7">TP GND</text>
<text x="70.4" y="64.2">SER</text>
<text x="78.1" y="65.2" transform="rotate(-90 78.1 65.2)">VCC</text>
<text x="81.9" y="64.2">QA</text>
<text x="348.4" y="62.2">TP1</text>
<text x="348.5" y="64.5">TP 5V</text>
<text x="358.5" y="62.2">TP2</text>
<text x="358.8" y="64.5">TP 3V3</text>
<text x="387.9" y="60.6">LED9</text>
<text x="388.3" y="62.9">LED_0805</text>
<text x="34.4" y="69">10k</text>
<text x="35.2" y="66.7">R1</text>
<text x="70.4" y="71.8">SRCLR</text>
<text x="70.4" y="69.3">SRCLK</text>
<text x="81.9" y="66.7">QB</text>
<text x="81.9" y="69.3">QC</text>
<text x="81.9" y="71.8">QD</text>
<text x="106.2" y="69">100n</text>
<text x="108.3" y="66.7">C2</text>
<text x="125.9" y="66.7">+</text>
<text x="133.4" y="69">10k</text>
<text x="134.3" y="66.7">R5</text>
<text x="269.1" y="71.2">CH552G-MCU_WCH</text>
<text x="276.4" y="68.9">U3</text>
<text x="286.5" y="66.1">GND</text>
<text x="296.6" y="66.1">GND</text>
<text x="307.5" y="69.3">+3.3V</text>
<text x="314.6" y="69.3">+5V</text>
<text x="330.2" y="71.7">PROG</text>
<text x="330.3" y="69.4">SW2</text>
<text x="366.5" y="67.3">GND</text>
<text x="32.6" y="76.7">100n</text>
<text x="34.6" y="74.4">C1</text>
<text x="70.4" y="76.9">RCLK</text>
<text x="82" y="74.3">QE</text>
<text x="82.1" y="76.9">QF</text>
<text x="133.4" y="76.7">10k</text>
<text x="134.3" y="74.4">R6</text>
<text x="155" y="73.8">+5V</text>
<text x="249.9" y="75.6">P3.2_/TXD1__/INT0/VBUS/AIN3_1</text>
<text x="301.9" y="75.6">V33</text>
<text x="362" y="76.3">+5V</text>
<text x="383" y="72.4">GND</text>
<text x="37.5" y="83.9">GND</text>
<text x="70.4" y="79.4">OE</text>
<text x="81.8" y="79.4">QG</text>
<text x="81.9" y="82">QH</text>
<text x="111.2" y="78.8">GND</text>
<text x="136.6" y="83.9">GND</text>
<text x="249.9" y="79.4">P1.4/T2__/CAP1__/SCS/TIN2/UCC1/AIN1</text>
<text x="249.9" y="83.2">P1.5/MOSI/PWM1/TIN3/UCC2/AIN2</text>
<text x="297.1" y="83.2">GND/VSS</text>
<text x="297.1" y="79.4">VCC/VDD</text>
<text x="314.5" y="83">GND</text>
<text x="321.4" y="81.7">22k</text>
<text x="322.2" y="79.4">R9</text>
<text x="370.6" y="83.2">VBUS</text>
<text x="78.1" y="88.4" transform="rotate(-90 78.1 88.4)">GND</text>
<text x="81.5" y="87">QH'</text>
<text x="156.8" y="84.9" transform="rotate(-90 156.8 84.9)">V+</text>
<text x="157.9" y="85.9">U2C</text>
<text x="158.1" y="88.2">LM358</text>
<text x="249.9" y="87">P1.6/MISO/RXD1/TIN4</text>
<text x="296.9" y="87">P3.7/UDM</text>
<text x="370.6" y="88.3">D+</text>
<text x="380.7" y="88.6">J1</text>
<text x="249.9" y="90.8">P1.7/SCK/TXD1/TIN5</text>
<text x="249.9" y="94.7">RST/T2EX_/CAP2_</text>
<text x="287.9" y="94.7">P3.4/PWM2/RXD1/T0</text>
<text x="297.2" y="90.8">V3.6/UDP</text>
<text x="370.6" y="93.4">ID</text>
<text x="375.3" y="94.3" transform="rotate(-90 375.3 94.3)">GND</text>
<text x="377.8" y="94.3" transform="rotate(-90 377.8 94.3)">Shield</text>
<text x="380.7" y="90.9">USB_B_Mini</text>
<text x="75.6" y="99.1">GND</text>
<text x="108" y="97.9">+5V</text>
<text x="122.7" y="99.7">U2B</text>
<text x="154.4" y="100.4">GND</text>
<text x="249.9" y="98.5">P3.1/PWM2_/TXD</text>
<text x="297.1" y="98.5">P3.3/INT1</text>
<text x="104.2" y="107.1">10k</text>
<text x="105.1" y="104.8">R2</text>
<text x="121.7" y="102.2">LM358</text>
<text x="249.9" y="102.3">P3.0/PWM1_/RXD</text>
<text x="276" y="102.3">P1.1/T2EX/CAP2/TIN1/VBUS2/AIN0</text>
<text x="372.8" y="105.4">GND</text>
<text x="105.1" y="112.5">R3</text>
<text x="118.2" y="109.9">+</text>
<text x="202" y="108.8">RL10</text>
<text x="204.4" y="111.1">1k</text>
<text x="61.8" y="114.9">RL1</text>
<text x="62.5" y="117.2">1k</text>
<text x="72.8" y="115.8">LED1</text>
<text x="85.9" y="119.8">GND</text>
<text x="104.2" y="114.8">10k</text>
<text x="199.5" y="117.7">LED10</text>
<text x="61.8" y="122.5">RL2</text>
<text x="62.5" y="124.8">1k</text>
<text x="72.8" y="123.4">LED2</text>
<text x="107.4" y="122">GND</text>
<text x="196.4" y="120">LED_0805</text>
<text x="61.8" y="130.1">RL3</text>
<text x="72.8" y="131">LED3</text>
<text x="85.9" y="127.5">GND</text>
<text x="206.2" y="129.6">GND</text>
<text x="61.8" y="137.8">RL4</text>
<text x="62.5" y="132.4">1k</text>
<text x="85.9" y="135.1">GND</text>
<text x="62.5" y="140.1">1k</text>
<text x="72.8" y="138.7">LED4</text>
<text x="85.9" y="142.7">GND</text>
<text x="61.8" y="145.4">RL5</text>
<text x="62.5" y="147.7">1k</text>
<text x="72.8" y="146.3">LED5</text>
<text x="373.4" y="147.5">+5V</text>
<text x="61.8" y="153">RL6</text>
<text x="62.5" y="155.3">1k</text>
<text x="72.8" y="153.9">LED6</text>
<text x="85.9" y="150.3">GND</text>
<text x="139.4" y="150.6">JP1</text>
<text x="139.4" y="155.7">JP2</text>
<text x="369.4" y="155.6">R11</text>
<text x="61.8" y="160.6">RL7</text>
<text x="72.8" y="161.5">LED7</text>
<text x="85.9" y="157.9">GND</text>
<text x="139.4" y="160.7">JP3</text>
<text x="280.3" y="156.9">+5V</text>
<text x="368.3" y="157.9">100R</text>
<text x="62.5" y="162.9">1k</text>
<text x="85.9" y="165.6">GND</text>
<text x="218.2" y="163.2">BUTTON</text>
<text x="270.8" y="167.1">C3</text>
<text x="285.8" y="167.2">SW1</text>
<text x="303.6" y="165.6">10k</text>
<text x="304.4" y="163.3">R8</text>
<text x="381.3" y="163.8">BZ1</text>
<text x="381.4" y="166.1">Buzzer</text>
<text x="61.8" y="168.2">RL8</text>
<text x="62.5" y="170.5">1k</text>
<text x="72.8" y="169.1">LED8</text>
<text x="85.9" y="173.2">GND</text>
<text x="139.4" y="173.4">JP4</text>
<text x="268.8" y="169.4">100n</text>
<text x="285.7" y="169.5">RESET</text>
<text x="298.8" y="173.4">C4</text>
<text x="312.5" y="173.5">SW3</text>
<text x="360.3" y="169.5">R10</text>
<text x="360.5" y="171.8">10k</text>
<text x="377.1" y="173.5">Q1</text>
<text x="139.4" y="178.5">JP5</text>
<text x="218.2" y="177.2">BUTTON</text>
<text x="277.8" y="178.5">R7</text>
<text x="296.7" y="175.7">100n</text>
<text x="312.5" y="175.9">USER</text>
<text x="377.4" y="175.9">MMBT3904</text>
<text x="139.4" y="183.6">JP6</text>
<text x="276.9" y="180.8">10k</text>
<text x="306.8" y="186.7">GND</text>
<text x="372.8" y="186.7">GND</text>
<text x="232.8" y="262.5">GND</text>
<text x="250.4" y="260">H1</text>
<text x="250.9" y="262.3">MountingHole_Pad</text>
<text x="152.6" y="266.4">SILK_T1</text>
<text x="153.2" y="268.7">Logo Silkscreen</text>
<text x="200.9" y="266.4">SILK_B1</text>
<text x="201.5" y="268.7">Logo Silkscreen</text>
<text x="152.6" y="275.3">SILK_T2</text>
<text x="200.9" y="275.3">SILK_B2</text>
<text x="250.4" y="275.3">SILK_C1</text>
<text x="153.4" y="277.6">Logo Solder Mask</text>
<text x="201.7" y="277.6">Logo Solder Mask</text>
<text x="251.2" y="277.6">Logo Cutout Ref</text>
</g>
<g font-size="1.8" fill="#0000c2">
<text x="147.3" y="47.4">F = 1/(2.2RC)</text>
<text x="147.3" y="51.5">R = 430k</text>
<text x="147.3" y="53.6">C = 100n</text>
<text x="147.3" y="55.7">F = 10.57 Hz</text>
<text x="41.9" y="73.9">power-on</text>
<text x="41.9" y="76">reset</text>
<text x="128.3" y="145.8">Bridge these for ring oscillator</text>
<text x="128.3" y="170">Bridge these for MCU control</text>
<text x="304.8" y="248.7">Populate either Opamp or MCU</text>
</g>
<g font-size="1.8">
<text x="88.9" y="63.3">595_QA</text>
<text x="88.9" y="65.8">595_QB</text>
<text x="88.9" y="68.4">595_QC</text>
<text x="88.9" y="70.9">595_QD</text>
<text x="88.9" y="73.4">595_QE</text>
<text x="88.9" y="76">595_QF</text>
<text x="88.9" y="78.5">595_QG</text>
<text x="88.9" y="81.1">595_QH</text>
<text x="48.3" y="119.2">595_QA</text>
<text x="48.3" y="126.8">595_QB</text>
<text x="48.3" y="134.4">595_QC</text>
<text x="48.3" y="142">595_QD</text>
<text x="48.3" y="149.6">595_QE</text>
<text x="48.3" y="157.3">595_QF</text>
<text x="48.3" y="164.9">595_QG</text>
<text x="48.3" y="172.5">595_QH</text>
</g>
<g font-size="1.8" fill="#840084">
<text x="252" y="264.7">MountingHole:MountingHole_3.2mm_M3_Pad_Via</text>
<text x="155" y="271">libs:Bluey_NoBase-120dpi-35N_F.SilkS</text>
<text x="203.3" y="271">libs:Bluey_NoBase-120dpi-35N_B.SilkS</text>
<text x="155.1" y="279.9">libs:Bluey_Outline-120dpi-100P_F.Mask</text>
<text x="203.4" y="279.9">libs:Bluey_Outline-120dpi-100P_B.Mask</text>
<text x="252.8" y="279.9">libs:Bluey_Cutout-120dpi-50P_Eco2</text>
</g>
</svg>
